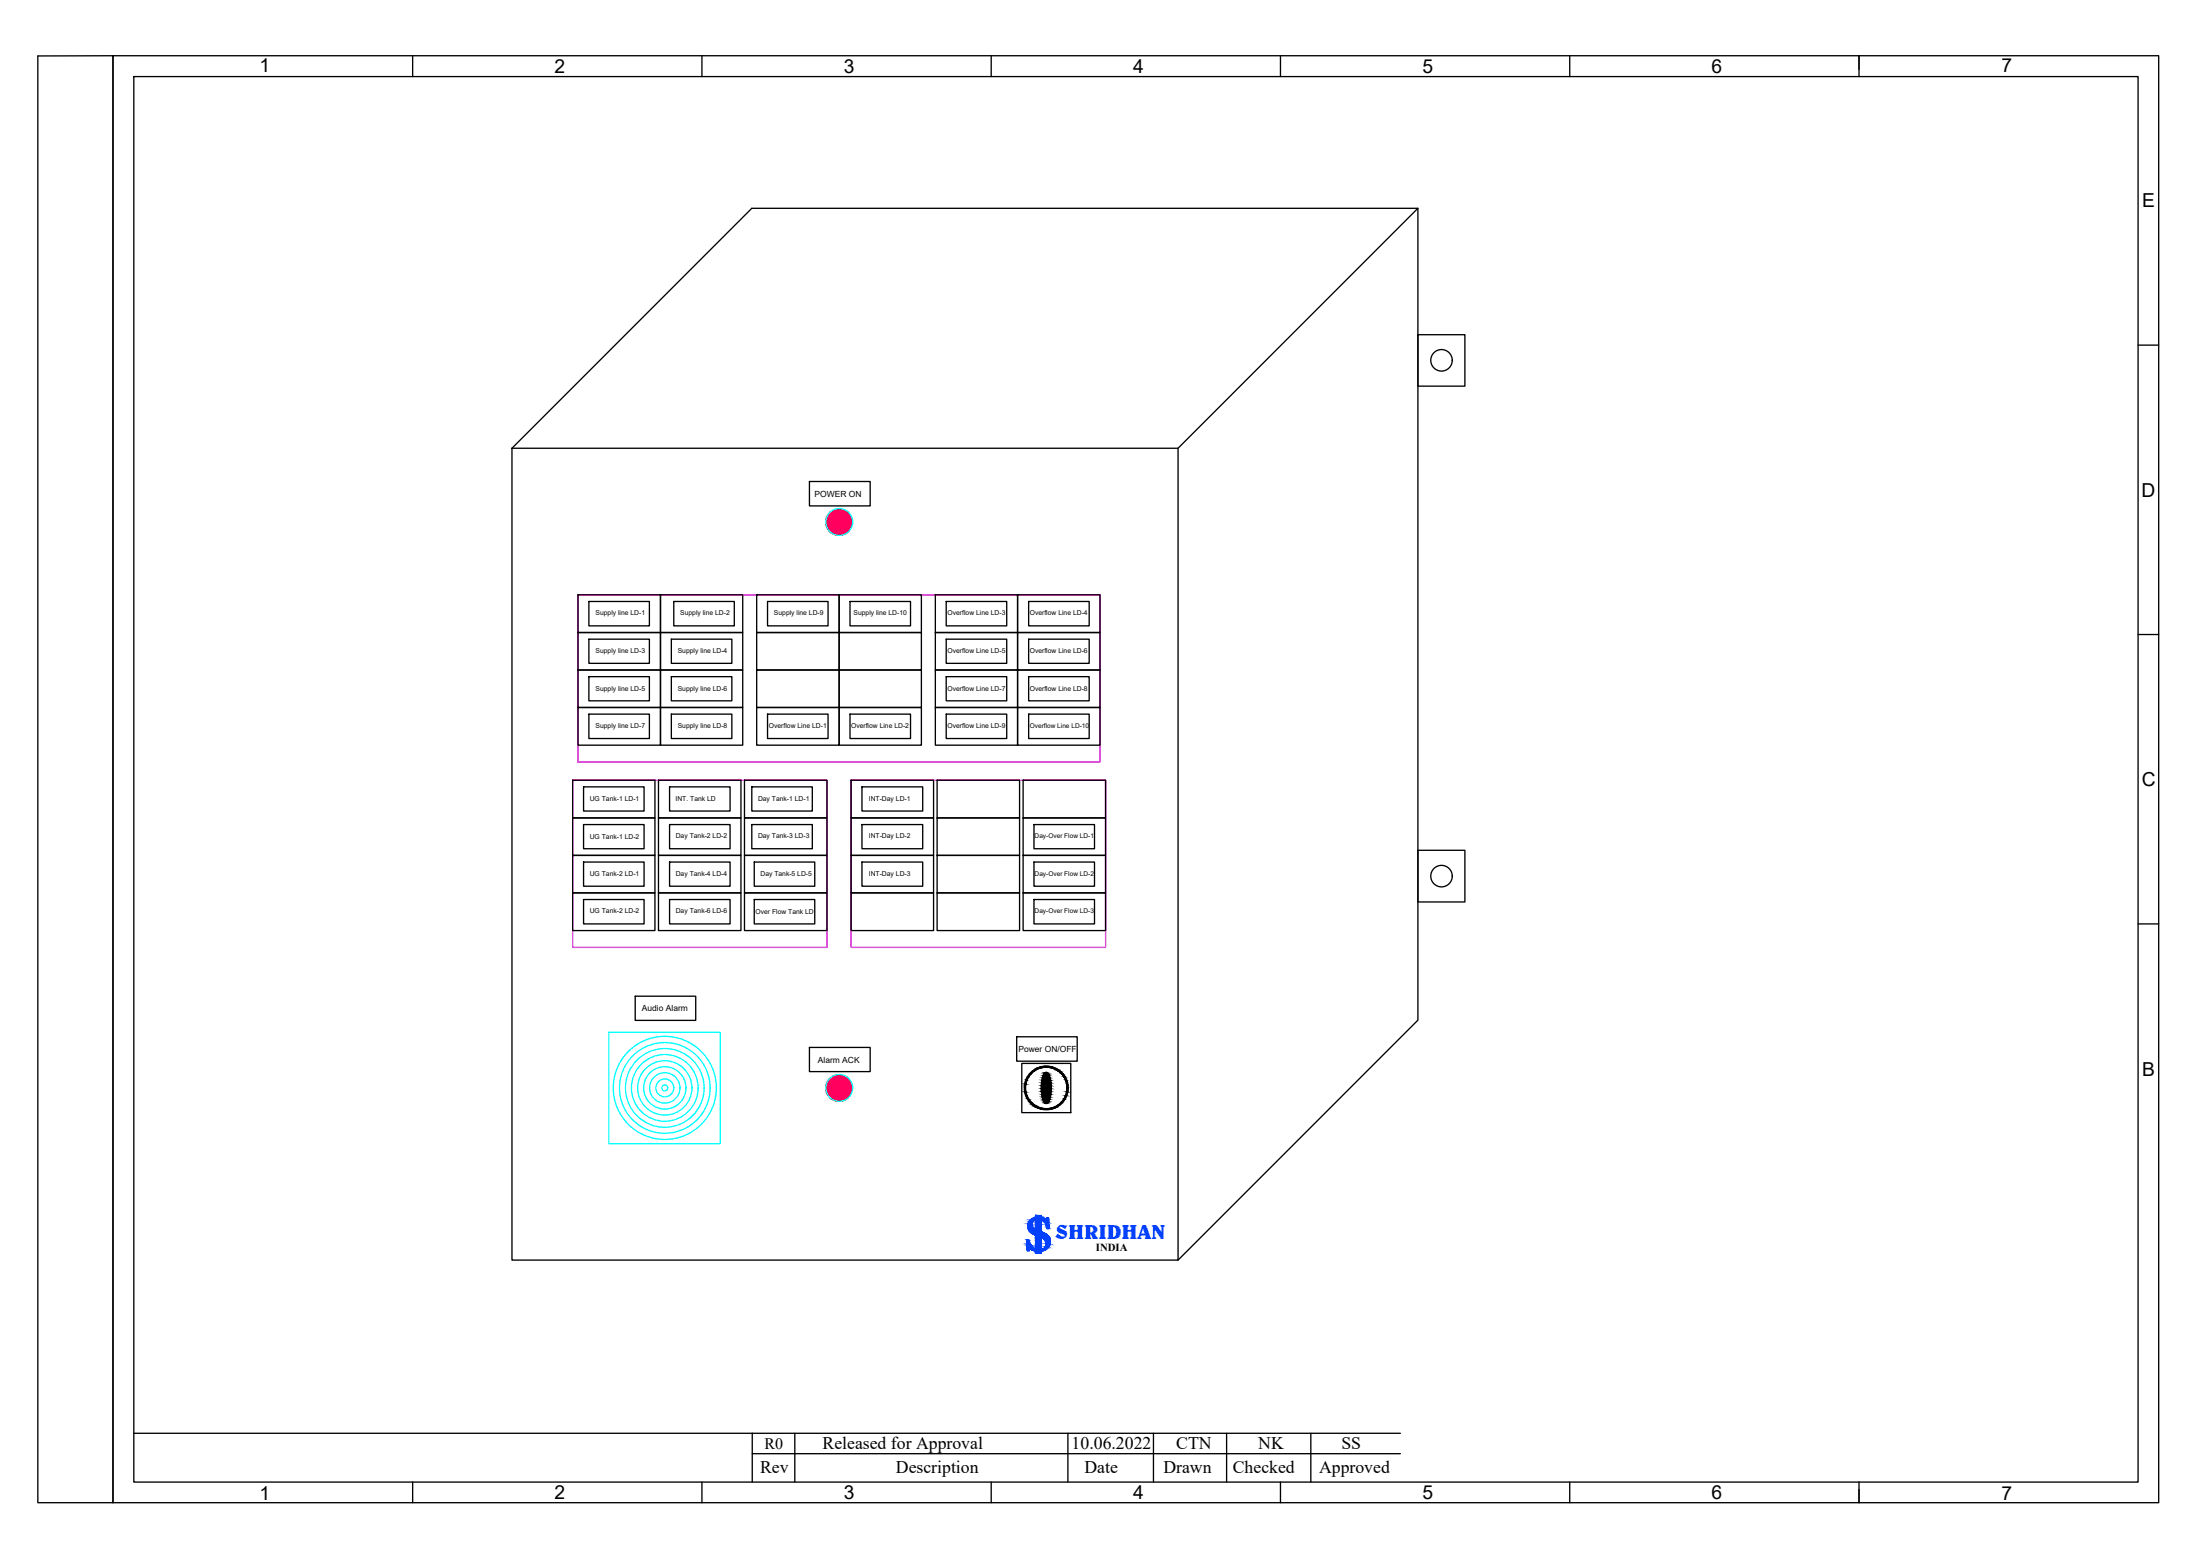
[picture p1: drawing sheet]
<svg xmlns="http://www.w3.org/2000/svg" width="420mm" height="297mm" viewBox="0 0 420 297" stroke-linecap="round" stroke-linejoin="round" font-family="sans-serif">
<!-- layer: 0 -->
<g fill="none" stroke="#000" stroke-width=".25">
<path d="M21.6 10.6l-14.4 .1v276.2h14.4M21.6 10.6h390.7v276.3h-390.7zM25.6 14.6h382.7v268.3h-382.7zM78.8 10.6v4M134.1 10.6v4M189.3 10.6v4M244.5 10.6v4M299.8 10.6v4M355 10.6v4M270.8 39.8l-45.8 45.8M270.8 63.9h9v9.8h-9zM408.3 65.9h4"/>
<path d="M97.8 85.6h127.2v155h-127.2zM97.8 85.6l45.8-45.8h127.2v154.9l-45.8 45.9M154.6 91.9h11.6v4.7h-11.6zM110.4 113.6h15.7v7.1h-15.7zM112.5 114.8h11.5v4.7h-11.5zM126.1 113.6h15.7v7.1h-15.7zM128.7 114.8h11.5v4.7h-11.5zM144.5 113.6h15.8v7.1h-15.8zM146.6 114.8h11.5v4.7h-11.5zM160.3 113.6h15.7v7.1h-15.7zM162.3 114.8h11.6v4.7h-11.6zM178.6 113.6h15.7v7.1h-15.7z"/>
<path d="M180.7 114.8h11.6v4.7h-11.6zM194.3 113.6h15.8v7.1h-15.8zM196.5 114.8h11.5v4.7h-11.5zM110.4 120.7h15.7v7.2h-15.7zM110.4 127.9h15.7v7.2h-15.7zM110.4 135.1h15.7v7.2h-15.7zM112.5 122h11.5v4.6h-11.5zM112.5 129.2h11.5v4.6h-11.5zM112.5 136.3h11.5v4.7h-11.5zM126.1 120.7h15.7v7.2h-15.7zM126.1 127.9h15.7v7.2h-15.7zM126.1 135.1h15.7v7.2h-15.7z"/>
<path d="M128.2 122h11.6v4.6h-11.6zM128.2 129.2h11.6v4.6h-11.6zM128.2 136.3h11.6v4.7h-11.6zM144.5 120.7h15.8v7.2h-15.8zM144.5 127.9h15.8v7.2h-15.8zM144.5 135.1h15.8v7.2h-15.8zM146.6 136.3h11.5v4.7h-11.5zM160.3 120.7h15.7v7.2h-15.7zM160.3 127.9h15.7v7.2h-15.7zM160.3 135.1h15.7v7.2h-15.7zM162.3 136.3h11.6v4.7h-11.6zM178.6 120.7h15.7v7.2h-15.7z"/>
<path d="M178.6 127.9h15.7v7.2h-15.7zM178.6 135.1h15.7v7.2h-15.7zM180.7 122h11.6v4.6h-11.6zM180.7 129.2h11.6v4.6h-11.6zM180.7 136.3h11.6v4.7h-11.6zM194.3 120.7h15.8v7.2h-15.8zM194.3 127.9h15.8v7.2h-15.8zM194.3 135.1h15.8v7.2h-15.8zM196.5 122h11.5v4.6h-11.5zM196.5 129.2h11.5v4.6h-11.5zM196.5 136.3h11.5v4.7h-11.5zM408.3 121.1h4"/>
<path d="M109.4 148.9h15.7v7.2h-15.7zM109.4 156.1h15.7v7.2h-15.7zM111.4 150.2h11.6v4.6h-11.6zM111.4 157.4h11.6v4.6h-11.6zM125.8 148.9h15.7v7.2h-15.7zM125.8 156.1h15.7v7.2h-15.7zM127.9 150.2h11.5v4.6h-11.5zM127.9 157.4h11.5v4.6h-11.5zM142.2 148.9h15.7v7.2h-15.7zM142.2 156.1h15.7v7.2h-15.7zM143.6 150.2h11.5v4.6h-11.5zM143.6 157.4h11.5v4.6h-11.5z"/>
<path d="M162.5 148.9h15.8v7.2h-15.8zM162.5 156.1h15.8v7.2h-15.8zM164.6 150.2h11.6v4.6h-11.6zM164.6 157.4h11.6v4.6h-11.6zM179 148.9h15.7v7.2h-15.7zM179 156.1h15.7v7.2h-15.7zM195.4 148.9h15.7v7.2h-15.7zM195.4 156.1h15.7v7.2h-15.7zM197.5 157.4h11.5v4.6h-11.5zM109.4 163.3h15.7v7.1h-15.7zM109.4 170.4h15.7v7.2h-15.7zM111.4 164.6h11.6v4.6h-11.6z"/>
<path d="M111.4 171.7h11.6v4.7h-11.6zM125.8 163.3h15.7v7.1h-15.7zM125.8 170.4h15.7v7.2h-15.7zM127.9 164.6h11.5v4.6h-11.5zM127.9 171.7h11.5v4.7h-11.5zM142.2 163.3h15.7v7.1h-15.7zM142.2 170.4h15.7v7.2h-15.7zM144 164.6h11.6v4.6h-11.6zM144 171.7h11.6v4.7h-11.6zM162.5 163.3h15.8v7.1h-15.8zM162.5 170.4h15.8v7.2h-15.8zM164.6 164.6h11.6v4.6h-11.6z"/>
<path d="M179 163.3h15.7v7.1h-15.7zM179 170.4h15.7v7.2h-15.7zM195.4 163.3h15.7v7.1h-15.7zM195.4 170.4h15.7v7.2h-15.7zM197.5 164.6h11.5v4.6h-11.5zM197.5 171.7h11.5v4.7h-11.5zM270.8 162.3h9v9.9h-9zM408.3 176.4h4M121.3 190.2h11.6v4.6h-11.6zM154.6 200h11.6v4.6h-11.6zM194.2 197.9h11.5v4.7h-11.5zM195.1 203h9.4v9.4h-9.4z"/>
<path d="M199.6 204.8l.2-.1a1.6 1.6 0 0 1 .8 1.5l.2 1.5a4.9 4.9 0 0 1-.7 2.9l-.3 .1a1.6 1.6 0 0 1-.8-1.5l-.1-1.5a4.9 4.9 0 0 1 .7-2.9zM78.8 282.9v4M134.1 282.9v4M189.3 282.9v4M244.5 282.9v4M299.8 282.9v4M355 282.9v4"/>
<circle cx="275.3" cy="68.8" r="2.05"/>
<circle cx="275.3" cy="167.3" r="2.05"/>
<circle cx="199.8" cy="207.7" r="4"/>
<circle cx="199.8" cy="207.7" r="4.2"/>
</g>
<!-- layer: BORDER -->
<path d="M21.6 10.7v276.2" fill="none" stroke="#000" stroke-width=".25"/>
<!-- layer: TEXT -->
<path d="M355 10.6v2.6M25.6 273.6h241.8M143.7 273.6v9.3M143.7 277.5h123.7M151.8 273.6v9.3M203.9 273.6v9.3M220.3 273.6v9.3M234.3 273.6v9.3M250.3 273.6v9.3M355 284.3v2.6" fill="none" stroke="#000" stroke-width=".25"/>
<!-- layer: 0 -->
<path d="M110.4 113.6h99.7v31.9h-99.7zM109.4 148.9h48.5v32h-48.5zM162.5 148.9h48.6v32h-48.6z" fill="none" stroke="#f0f" stroke-width=".25"/>
<g fill="#f00" stroke="#f00" stroke-width=".19">
<path d="M160 97.2l.9 .1zM159.5 97.3h1.4z"/>
<path d="M159.5 97.3l1.9 .1-.5-.1zM159.1 97.4l.4-.1 1.9 .1z"/>
<path d="M159.1 97.4l2.7 .2-.4-.2zM158.7 97.6l.4-.2 2.7 .2z"/>
<path d="M158.7 97.6l3.4 .4-.3-.4zM158.7 97.6l3.4 .4h-3.7z"/>
<path d="M158.4 98l4 .4-.3-.4zM158.4 98l4 .4h-4.3z"/>
<path d="M158.1 98.4l4.5 .4-.2-.4zM158.1 98.4l4.5 .4h-4.8z"/>
<path d="M157.8 98.8l5 .4-.2-.4zM157.8 98.8l5 .4h-5.1z"/>
<path d="M157.7 99.2l5.1 .5v-.5zM157.7 99.2l5.1 .5h-5.1z"/>
<path d="M157.7 99.7l5.1 .4v-.4zM157.7 99.7l5.1 .4h-5.1z"/>
<path d="M157.7 100.1l4.9 .5 .2-.5zM157.7 100.1l4.9 .5h-4.8z"/>
<path d="M157.8 100.6l4.6 .4 .2-.4zM157.8 100.6l4.6 .4h-4.3z"/>
<path d="M158.1 101l4 .4 .3-.4zM158.1 101l4 .4h-3.7z"/>
<path d="M158.4 101.4l3.4 .3 .3-.3zM158.4 101.4l3.4 .3h-3.1z"/>
<path d="M158.7 101.7l2.7 .3 .4-.3zM158.7 101.7l2.7 .3h-2.3z"/>
<path d="M159.1 102l1.8 .1 .5-.1zM159.1 102l1.8 .1h-1.4z"/>
<path d="M159.5 102.1h1.4zM159.5 102.1l1 .1z"/>
<path d="M160 205.2h.9zM159.5 205.2h1.4z"/>
<path d="M159.5 205.2l1.9 .2-.5-.2zM159.1 205.4l.4-.2 1.9 .2z"/>
<path d="M159.1 205.4l2.7 .3-.4-.3zM158.7 205.7l.4-.3 2.7 .3z"/>
<path d="M158.7 205.7l3.4 .3-.3-.3zM158.4 206l.3-.3 3.4 .3z"/>
<path d="M158.4 206l4 .3-.3-.3zM158.4 206l4 .3h-4.3z"/>
<path d="M158.1 206.3l4.5 .5-.2-.5zM158.1 206.3l4.5 .5h-4.8z"/>
<path d="M157.8 206.8l5 .4-.2-.4zM157.8 206.8l5 .4h-5.1z"/>
<path d="M157.7 207.2l5.1 .5v-.5zM157.7 207.2l5.1 .5h-5.1z"/>
<path d="M157.7 207.7l5.1 .5v-.5zM157.7 207.7l5.1 .5h-5.1z"/>
<path d="M157.7 208.2l4.9 .4 .2-.4zM157.7 208.2l4.9 .4h-4.8z"/>
<path d="M157.8 208.6l4.6 .5 .2-.5zM157.8 208.6l4.6 .5h-4.3z"/>
<path d="M158.1 209.1l4 .3 .3-.3zM158.1 209.1l4 .3h-3.7z"/>
<path d="M158.4 209.4l3.4 .3 .3-.3zM158.4 209.4l3.4 .3h-3.1z"/>
<path d="M158.7 209.7l2.7 .3 .4-.3zM158.7 209.7l2.7 .3h-2.3z"/>
<path d="M159.1 210l1.8 .2 .5-.2zM159.1 210l1.8 .2h-1.4z"/>
<path d="M159.5 210.2h1.4zM159.5 210.2h1z"/>
</g>
<g fill="none" stroke="#0ff" stroke-width=".25">
<path d="M116.3 197.1h21.3v21.2h-21.3z"/>
<circle cx="160.3" cy="99.6" r="2.56"/>
<circle cx="127" cy="207.7" r="8.7"/>
<circle cx="127" cy="207.7" r="9.8"/>
<circle cx="127" cy="207.7" r="7.5"/>
<circle cx="127" cy="207.7" r="6.4"/>
<circle cx="127" cy="207.7" r="4"/>
<circle cx="127" cy="207.7" r="5.2"/>
<circle cx="127" cy="207.7" r="2.9"/>
<circle cx="127" cy="207.7" r="1.71"/>
<circle cx="127" cy="207.7" r=".57"/>
<circle cx="160.3" cy="207.7" r="2.56"/>
</g>
<g fill="#000" stroke="#000" stroke-width=".19">
<path d="M199.5 210.5h.7l-.2 .1z"/>
<path d="M195.7 207.7l.2 .7-.1-.7zM195.7 207.7l.2 .7h-.2z"/>
<path d="M195.7 206.9l.2 .1zM195.7 206.9l.2 .1z"/>
<path d="M195.7 207l.1 .7 .1-.7zM195.7 207l.1 .7h-.1z"/>
<path d="M195.7 208.4l.2 .1zM195.7 208.4l.2 .1z"/>
<path d="M195.7 208.5l.4 .6-.2-.6zM195.7 208.5l.4 .6h-.2z"/>
<path d="M195.9 206.2l.2 .1zM195.9 206.2l.2 .1z"/>
<path d="M195.9 206.3v.6l.2-.6zM195.9 206.3v.6h-.2z"/>
<path d="M195.9 209.1l.2 .1zM195.9 209.1l.2 .1z"/>
<path d="M195.9 209.2l.5 .6-.3-.6zM195.9 209.2l.5 .6h-.2z"/>
<path d="M196.2 205.6l-.1 .6 .3-.6zM196.2 205.6l-.1 .6h-.2z"/>
<path d="M196.2 209.8l.3 .1zM196.2 209.8l.3 .1z"/>
<path d="M196.3 205.5h.2zM196.3 205.5l.1 .1z"/>
<path d="M196.3 209.9l.6 .5-.4-.5zM196.3 209.9l.6 .5h-.2z"/>
<path d="M196.7 205l-.2 .5 .4-.5zM196.7 205l-.2 .5h-.2z"/>
<path d="M196.7 210.4l.3 .1zM196.7 210.4l.3 .1z"/>
<path d="M196.8 204.9l.1 .1 .1-.1zM196.8 204.9l.1 .1h-.2z"/>
<path d="M196.8 210.5l.6 .4-.4-.4zM196.8 210.5l.6 .4h-.2z"/>
<path d="M197.2 204.5l-.2 .4 .4-.4zM196.8 204.9l.4-.4-.2 .4z"/>
<path d="M197.2 210.9l.4 .1zM197.2 210.9l.4 .1z"/>
<path d="M197.3 204.4l.1 .1 .2-.1zM197.3 204.4l.1 .1h-.2z"/>
<path d="M197.3 211l.7 .3-.4-.3zM197.3 211l.7 .3h-.3z"/>
<path d="M197.7 204.1l-.1 .3 .4-.3zM197.3 204.4l.4-.3-.1 .3z"/>
<path d="M197.7 211.3l.7 .1zM197.7 211.3l.7 .1h-.4z"/>
<path d="M198 204v.1l.4-.1zM197.7 204.1l.3-.1v.1z"/>
<path d="M198 211.4l.7 .1zM198 211.4l.7 .1z"/>
<path d="M198.2 203.9h.5zM198 204h.4z"/>
<path d="M198.2 211.5l1.3 .1zM198.2 211.5l1.3 .1z"/>
<path d="M198.6 203.7l.1 .2 .8-.2zM198.2 203.9l.4-.2 .1 .2z"/>
<path d="M199.5 210.5l.1 .1h.4zM199.6 210.6h.4z"/>
<path d="M199.7 204.7l.4 .1zM199.5 204.8h.6z"/>
<path d="M199.5 204.8l.8 .2-.2-.2zM199.5 204.8l.8 .2h-.9z"/>
<path d="M199.4 203.6l1.5 .1zM198.7 203.7l.7-.1 1.5 .1z"/>
<path d="M199.4 205l1 .3-.1-.3zM199.4 205l1 .3h-1.2z"/>
<path d="M199.3 210.2l.9 .3 .1-.3zM199.3 210.2l.9 .3h-.7z"/>
<path d="M199.2 205.3l1.3 .5-.1-.5zM199.2 205.3l1.3 .5h-1.4z"/>
<path d="M199.2 209.9l1.1 .3 .2-.3zM199.2 209.9l1.1 .3h-1z"/>
<path d="M199.1 205.8l1.5 .4-.1-.4zM199.1 205.8l1.5 .4h-1.6z"/>
<path d="M199 209.4l1.5 .5 .1-.5zM199 209.4l1.5 .5h-1.3z"/>
<path d="M199 206.2l1.7 .5-.1-.5zM199 206.2l1.7 .5h-1.8z"/>
<path d="M199 208.9l1.6 .5 .1-.5zM199 208.9l1.6 .5h-1.6z"/>
<path d="M198.9 206.7l1.9 .6-.1-.6zM198.9 206.7l1.9 .6h-1.9z"/>
<path d="M198.9 208.4l1.8 .5v-.5zM198.9 208.4l1.8 .5h-1.7z"/>
<path d="M198.9 207.3l1.9 .5v-.5zM198.9 207.3l1.9 .5h-1.9z"/>
<path d="M198.9 207.8l1.8 .6 .1-.6zM198.9 207.8l1.8 .6h-1.8z"/>
<path d="M198.7 203.7h2.3zM198.6 203.7h2.4z"/>
<path d="M198.7 211.7l1.5 .1 .7-.1zM198.7 211.7l1.5 .1z"/>
<path d="M200.2 203.7l1.2 .2-.4-.2zM200.2 203.7l1.2 .2z"/>
<path d="M198.6 211.6h2.4zM198.6 211.6l2.3 .1z"/>
<path d="M200.9 203.9l.8 .1zM200.9 203.9l.8 .1z"/>
<path d="M200.9 211.5l.1 .1 .4-.1zM200.2 211.6l.7-.1 .1 .1z"/>
<path d="M201.2 204l.7 .1-.2-.1zM201.2 204l.7 .1z"/>
<path d="M201.2 211.4h.5zM200.9 211.5h.5z"/>
<path d="M201.6 204.1l.7 .3-.4-.3zM201.6 204.1l.7 .3h-.3z"/>
<path d="M201.6 211.3l.1 .1 .2-.1zM201.2 211.4l.4-.1 .1 .1z"/>
<path d="M202 204.4l.5 .1zM202 204.4l.5 .1z"/>
<path d="M202 211l-.1 .3 .4-.3zM201.6 211.3l.4-.3-.1 .3z"/>
<path d="M202.2 204.5l.7 .4-.4-.4zM202.2 204.5l.7 .4h-.3z"/>
<path d="M202.2 210.9l.1 .1 .2-.1zM202 211l.2-.1 .1 .1z"/>
<path d="M202.6 204.9l.4 .1zM202.6 204.9l.4 .1z"/>
<path d="M202.6 210.5l-.1 .4 .4-.4zM202.2 210.9l.4-.4-.1 .4z"/>
<path d="M202.8 205l.6 .5-.4-.5zM202.8 205l.6 .5h-.3z"/>
<path d="M202.8 210.4l.1 .1 .1-.1zM202.6 210.5l.2-.1 .1 .1z"/>
<path d="M203.1 205.5l.3 .1zM203.1 205.5l.3 .1z"/>
<path d="M203.1 209.9l-.1 .5 .4-.5zM203.1 209.9l-.1 .5h-.2z"/>
<path d="M203.2 205.6l.5 .6-.3-.6zM203.2 205.6l.5 .6h-.2z"/>
<path d="M203.2 209.8h.2zM203.2 209.8l.2 .1z"/>
<path d="M203.5 206.2l.2 .1zM203.5 206.2l.2 .1z"/>
<path d="M203.5 206.3l.4 .6-.2-.6zM203.5 206.3l.4 .6h-.2z"/>
<path d="M203.5 209.1l.2 .1zM203.5 209.1l.2 .1z"/>
<path d="M203.5 209.2l-.1 .6 .3-.6zM203.5 209.2l-.1 .6h-.2z"/>
<path d="M203.7 206.9l.2 .1zM203.7 206.9l.2 .1z"/>
<path d="M203.7 207l.2 .7v-.7zM203.7 207l.2 .7h-.1z"/>
<path d="M203.7 208.4l.2 .1zM203.7 208.4l.2 .1z"/>
<path d="M203.7 208.5v.6l.2-.6zM203.7 208.5v.6h-.2z"/>
<path d="M203.8 207.7l.1 .7v-.7zM203.8 207.7l.1 .7h-.2z"/>
</g>
<g fill="#003fff" stroke="#003fff" stroke-width=".19">
<path d="M198 232.3h.5z"/>
<path d="M198.7 238.6h.9z"/>
<path d="M196.2 238.4h.5l-.2 .4z"/>
<path d="M197.7 238.8h1.3z"/>
<path d="M197.7 232.3h.2z"/>
<path d="M198.6 232.3h.3z"/>
<path d="M198.1 232.7h.3z"/>
<path d="M198.4 235h.5v.1z"/>
<path d="M198.1 238.5h.7z"/>
<path d="M197.7 238.9h.2z"/>
<path d="M198.8 238.9h.1z"/>
<path d="M198 232.3l.8 .1zM197.7 232.4h1.1z"/>
<path d="M197.7 232.4h1.2zM197.6 232.4h1.3z"/>
<path d="M197.6 232.4l1.6 .1zM197.3 232.5h1.9z"/>
<path d="M197.3 232.5l2 .1zM197.3 232.5l2 .1z"/>
<path d="M197.3 232.6l2.2 .1-.2-.1zM197.1 232.7l.2-.1 2.2 .1z"/>
<path d="M197.1 232.7h2.4zM197.1 232.7h2.4z"/>
<path d="M198.1 232.7h1.4zM198.1 232.7h1.4z"/>
<path d="M197.1 232.7h1zM197.1 232.7h.8z"/>
<path d="M198.4 232.7h1.2zM198.4 232.7h1.2z"/>
<path d="M197 232.7h.9zM197 232.8h.8z"/>
<path d="M200 232.5l.3 .3v-.3zM200 232.5l.3 .3h-.5z"/>
<path d="M198.7 232.7l1 .1zM198.7 232.7l1 .1z"/>
<path d="M199.8 232.8h.5zM199.8 232.8h.5z"/>
<path d="M198.8 232.8h1zM198.8 232.8h1z"/>
<path d="M197 232.8h.8zM196.9 232.8h.7z"/>
<path d="M196.9 232.8h.7zM196.9 232.8h.7z"/>
<path d="M198.9 232.8h1.4zM198.9 232.8h1.4z"/>
<path d="M196.8 232.8h.8zM196.8 232.8l.7 .1z"/>
<path d="M199 232.8l1.3 .2v-.2zM199 232.8l1.3 .2h-1.2z"/>
<path d="M196.8 232.9l.5 .1 .2-.1zM196.8 232.9l.5 .1h-.6z"/>
<path d="M196.7 233l.6 .1zM196.7 233l.6 .1z"/>
<path d="M196.6 233.1h.7zM196.6 233.1h.7z"/>
<path d="M199.1 233l1.2 .2v-.2zM199.1 233l1.2 .2h-.9z"/>
<path d="M196.6 233.1l.6 .2 .1-.2zM196.6 233.1l.6 .2h-.7zM196.5 233.3h.7zM196.5 233.3h.7z"/>
<path d="M196.5 233.3l.6 .1 .1-.1zM196.5 233.3l.6 .1h-.7z"/>
<path d="M199.4 233.2l.9 .2v-.2zM199.4 233.2l.9 .2h-.7z"/>
<path d="M196.4 233.4l.7 .1v-.1zM196.4 233.4l.7 .1h-.7zM196.4 233.5h.7zM196.4 233.5h.7z"/>
<path d="M196.4 233.5l.7 .2v-.2zM196.4 233.5l.7 .2h-.8z"/>
<path d="M196.3 233.7l.8 .1v-.1zM196.3 233.7l.8 .1h-.8z"/>
<path d="M199.6 233.4l.7 .4v-.4zM199.6 233.4l.7 .4h-.5z"/>
<path d="M196.3 233.8l.8 .1v-.1zM196.3 233.8l.8 .1h-.8z"/>
<path d="M196.3 233.9l.9 .2-.1-.2zM196.3 233.9l.9 .2h-.9zM196.3 234.1h.9zM196.3 234.1h.9z"/>
<path d="M196.3 234.1l.9 .1v-.1zM196.3 234.1l.9 .1h-.9z"/>
<path d="M199.8 233.8l.5 .4v-.4zM199.8 233.8l.5 .4h-.4z"/>
<path d="M196.3 234.2l1 .1zM196.3 234.2l1 .1z"/>
<path d="M196.3 234.3h1zM196.3 234.3h1z"/>
<path d="M196.3 234.3l1 .1zM196.3 234.3l1 .1z"/>
<path d="M199.9 234.2l.4 .2v-.2zM199.9 234.2l.4 .2h-.3z"/>
<path d="M200 234.4l.3 .1v-.1zM200 234.4l.3 .1h-.3z"/>
<path d="M196.3 234.4l1.2 .1-.2-.1zM196.3 234.4l1.2 .1h-1.1z"/>
<path d="M196.4 234.5l1.2 .1zM196.4 234.5l1.2 .1z"/>
<path d="M196.4 234.6l1.3 .1zM196.4 234.6l1.3 .1z"/>
<path d="M196.4 234.7l1.5 .1-.2-.1zM196.4 234.7l1.5 .1h-1.4z"/>
<path d="M196.5 234.8l1.6 .1zM196.5 234.8l1.6 .1z"/>
<path d="M196.5 234.9h1.7zM196.5 234.9h1.7z"/>
<path d="M196.5 234.9l2.2 .2-.5-.2zM196.5 234.9l2.2 .2h-2.1z"/>
<path d="M196.6 235.1l2.4 .1-.3-.1zM196.6 235.1l2.4 .1h-2.2z"/>
<path d="M196.8 235.2l2.5 .1-.3-.1zM196.8 235.2l2.5 .1h-2.4z"/>
<path d="M196.9 235.3l2.9 .3-.5-.3zM196.9 235.3l2.9 .3h-2.6z"/>
<path d="M197.2 235.6h2.6zM197.2 235.6h2.6z"/>
<path d="M197.3 235.6l2.7 .1-.2-.1zM197.3 235.6l2.7 .1h-2.4z"/>
<path d="M197.6 235.7h2.4zM197.6 235.7h2.4z"/>
<path d="M197.6 235.7l2.5 .1zM197.6 235.7l2.5 .1z"/>
<path d="M197.8 235.8l2.4 .1zM197.8 235.8l2.4 .1z"/>
<path d="M198 235.9l2.3 .2-.1-.2zM198 235.9l2.3 .2h-1.7z"/>
<path d="M198.6 236.1l1.8 .1zM198.6 236.1l1.8 .1z"/>
<path d="M198.8 236.2h1.6zM198.8 236.2h1.6z"/>
<path d="M199 236.2l1.5 .1zM199 236.2l1.5 .1z"/>
<path d="M199.1 236.3l1.4 .1zM199.1 236.3l1.4 .1z"/>
<path d="M199.2 236.4l1.4 .2-.1-.2zM199.2 236.4l1.4 .2h-1.2z"/>
<path d="M199.4 236.6h1.2zM199.4 236.6h1.2z"/>
<path d="M199.5 236.6l1.1 .1v-.1zM199.5 236.6l1.1 .1h-1.1z"/>
<path d="M196.1 236.7l.4 .1-.1-.1zM196.1 236.7l.4 .1h-.4z"/>
<path d="M199.5 236.7l1.1 .2v-.2zM199.5 236.7l1.1 .2h-1z"/>
<path d="M199.6 236.9h1zM199.6 236.9h1z"/>
<path d="M196.1 236.8l.4 .2v-.2zM196.1 236.8l.4 .2h-.4z"/>
<path d="M199.6 236.9l1 .2v-.2zM199.6 236.9l1 .2h-.9z"/>
<path d="M199.7 237.1l.9 .1v-.1zM199.7 237.1l.9 .1h-.9z"/>
<path d="M199.7 237.2l.9 .1zM199.7 237.2l.9 .1z"/>
<path d="M199.7 237.3l.8 .1 .1-.1zM199.7 237.3l.8 .1h-.8z"/>
<path d="M196.1 237l.7 .5-.3-.5zM196.1 237l.7 .5h-.7z"/>
<path d="M199.7 237.4l.8 .2v-.2zM199.7 237.4l.8 .2h-.8z"/>
<path d="M199.7 237.6l.8 .1zM199.7 237.6l.8 .1z"/>
<path d="M196.1 237.5l.8 .2-.1-.2zM196.1 237.5l.8 .2h-.8z"/>
<path d="M199.7 237.7h.8zM199.7 237.7l.7 .1z"/>
<path d="M199.7 237.8l.6 .1 .1-.1zM199.7 237.8l.6 .1h-.6z"/>
<path d="M196.1 237.7l1 .2-.2-.2zM196.1 237.7l1 .2h-.9z"/>
<path d="M199.7 237.9h.6zM199.7 237.9l.6 .1z"/>
<path d="M199.6 238h.7zM199.6 238l.7 .1z"/>
<path d="M196.2 237.9l1.1 .2-.2-.2zM196.2 237.9l1.1 .2h-1.1z"/>
<path d="M199.6 238.1l.6 .1 .1-.1zM199.6 238.1l.6 .1h-.7z"/>
<path d="M199.5 238.2h.7zM199.5 238.2h.6z"/>
<path d="M199.5 238.2h.6zM199.5 238.2l.6 .1z"/>
<path d="M196.2 238.1l1.4 .3-.3-.3zM196.2 238.1l1.4 .3h-1.4z"/>
<path d="M199.4 238.3h.7zM199.3 238.4h.7z"/>
<path d="M199.3 238.4h.7zM199.3 238.4h.6z"/>
<path d="M196.2 238.4h1.6zM196.2 238.4h1.6z"/>
<path d="M199.2 238.4h.7zM199.1 238.4h.7z"/>
<path d="M196.7 238.4l1.1 .1zM196.7 238.4l1.1 .1z"/>
<path d="M199.1 238.4h.7zM199 238.5h.7z"/>
<path d="M196.8 238.5l1.3 .1zM196.8 238.5l1.3 .1z"/>
<path d="M199 238.5h.7zM198.7 238.6h.9zM198.4 238.6h1.2z"/>
<path d="M196.9 238.6h1.5zM196.9 238.6h1.5z"/>
<path d="M197 238.6h2.6zM197 238.6h2.6z"/>
<path d="M197 238.6l2.4 .1 .2-.1zM197 238.6l2.4 .1h-2.1z"/>
<path d="M197.3 238.7h2.1zM197.3 238.7h2z"/>
<path d="M196.2 238.8h.3zM196.2 238.4l.3 .4h-.3z"/>
<path d="M197.4 238.7h1.9zM197.4 238.7l1.6 .1zM197.7 238.8h1.3zM197.7 238.8h1.3z"/>
<path d="M197.7 238.8l1 .1zM198 238.9h.7z"/>
<path d="M197.7 232l1.2 .1v-.1zM197.7 232l1.2 .1h-1.2z"/>
<path d="M198.4 232.1l.5 .2v-.2zM198.4 232.1l.5 .2h-.5z"/>
<path d="M197.7 232.3h1.2zM197.7 232.3h1.2z"/>
<path d="M197.7 232.3h.3zM197.7 232.3h.7z"/>
<path d="M198.4 232.3h.5zM198.4 232.3h.5z"/>
<path d="M197.7 232.3h.2zM197.7 232.3h.3z"/>
<path d="M198.6 232.3h.3zM198.8 232.3l.1 .1z"/>
<path d="M198.1 232.7l.5 .1zM197.9 232.8h.7z"/>
<path d="M197.9 232.8h.8zM197.9 232.8h.8z"/>
<path d="M197.9 232.8h.8zM197.7 232.8h1z"/>
<path d="M197.7 232.8h1.1zM197.7 232.8h1.1z"/>
<path d="M197.7 232.8h1.2zM197.7 232.8h1.2z"/>
<path d="M197.7 232.8l1.2 .1zM197.7 232.8l1.2 .1z"/>
<path d="M197.7 233l1.2 .1v-.1zM197.7 233l1.2 .1h-1.2z"/>
<path d="M198.4 233.1l.5 .1zM198.4 233.1l.5 .1z"/>
<path d="M197.7 233.2l1.2 .2v-.2zM197.7 233.2l1.2 .2h-1.2z"/>
<path d="M197.7 233.5l1.2 .1v-.1zM197.7 233.5l1.2 .1h-1.2z"/>
<path d="M198.4 233.6l.5 .1v-.1zM198.4 233.6l.5 .1h-.5z"/>
<path d="M197.7 233.7l1.2 .2v-.2zM197.7 233.7l1.2 .2h-1.2z"/>
<path d="M197.7 234l1.2 .1v-.1zM197.7 234l1.2 .1h-1.2z"/>
<path d="M198.4 234.1l.5 .1zM198.4 234.1l.5 .1z"/>
<path d="M197.7 234.2l1.2 .2v-.2zM197.7 234.2l1.2 .2h-1.2z"/>
<path d="M197.7 234.5l1.2 .1v-.1zM197.7 234.5l1.2 .1h-1.2z"/>
<path d="M198.4 234.6l.5 .1zM198.4 234.6l.5 .1z"/>
<path d="M197.8 234.7h1.1zM197.8 234.7h1.1z"/>
<path d="M197.9 234.7l1 .1v-.1zM197.9 234.7l1 .1z"/>
<path d="M197.7 235.9l.7 .2zM197.7 235.9l.7 .2h-.7z"/>
<path d="M198.4 236.1l.2 .1zM198.4 236.1l.2 .1h-.2z"/>
<path d="M197.7 236.2h1zM197.7 236.2h1z"/>
<path d="M197.7 236.2l1.2 .1zM197.7 236.2l1.2 .1z"/>
<path d="M197.7 236.3h1.2zM197.7 236.3h1.2z"/>
<path d="M197.7 236.4l1.2 .2v-.2zM197.7 236.4l1.2 .2h-1.2z"/>
<path d="M198.4 236.6l.5 .1zM198.4 236.6l.5 .1z"/>
<path d="M197.7 236.7l1.2 .1v-.1zM197.7 236.7l1.2 .1h-1.2z"/>
<path d="M197.7 236.9l1.2 .2v-.2zM197.7 236.9l1.2 .2h-1.2z"/>
<path d="M198.4 237.1l.5 .1zM198.4 237.1l.5 .1z"/>
<path d="M197.7 237.2l1.2 .1v-.1zM197.7 237.2l1.2 .1h-1.2z"/>
<path d="M197.7 237.4l1.2 .1v-.1zM197.7 237.4l1.2 .1h-1.2z"/>
<path d="M198.4 237.5l.5 .1zM198.4 237.5l.5 .1z"/>
<path d="M197.7 237.6l1.2 .2v-.2zM197.7 237.6l1.2 .2h-1.2z"/>
<path d="M197.7 237.9l1.2 .2v-.2zM197.7 237.9l1.2 .2h-1.2z"/>
<path d="M198.4 238.1h.5zM198.4 238.1h.5z"/>
<path d="M197.7 238.1l1.2 .2v-.2zM197.7 238.1l1.2 .2h-1.2z"/>
<path d="M197.8 238.4l1.1 .1zM197.8 238.4l1.1 .1z"/>
<path d="M198.1 238.5h.8zM198.1 238.5h.7z"/>
<path d="M198.1 238.5h.6zM198.3 238.5h.4z"/>
<path d="M198.8 238.9h.1zM198.3 238.9h.6z"/>
<path d="M197.7 238.9h.6zM197.7 238.9h.6z"/>
<path d="M197.7 238.9l1.2 .1zM197.7 238.9l1.2 .1z"/>
<path d="M198.4 239l.5 .1zM198.4 239l.5 .1z"/>
<path d="M197.7 239.1l1.2 .1v-.1zM197.7 239.1l1.2 .1h-1.2z"/>
</g>
<g fill="none" stroke="#003fff" stroke-width=".25">
<path d="M196.5 236.8l-.4-.1 .1 2.1h.3l.2-.4M196.5 236.7l.3 .8M196.7 235.1l1 .6M196.7 233l-.3 .5-.1 .6 .3 1M196.7 238.4l.3 .2M196.8 237.5a1.93 1.93 0 0 0 2 1M197 238.6l1.3 .3M197.6 235.7l.2 .1M197.8 235.8l.3 .1a2.16 2.16 0 0 1 1.5 1M198 235.9l.7 .3M198.3 234.9l.8 .3M198.4 232.3l.7 .1 .7 .4"/>
<path d="M198.4 232.3l-1 .2-.7 .5M198.8 236.2l.1 .1M199 235.2l1 .5 .4 .4M199.3 238.4l-.6 .2M199.4 238.7l-1.1 .2M199.6 238l-.3 .3M199.7 236.9v.7M199.8 237.5l-.2 .5M199.8 232.8l.2-.3h.3v2h-.3v-.1M199.8 233.8l.2 .6M199.8 233.8a1.45 1.45 0 0 0-1.1-1.1 1.45 1.45 0 0 0-1.5 .6 1.21 1.21 0 0 0 1.1 1.6M199.9 238.4l-.6 .3"/>
<path d="M200.4 236.1l.2 .8M200.5 237.7l-.5 .7M200.6 236.9l-.1 .8"/>
</g>
<text font-size="3.9" fill="#003fff" x="201.6" y="236.6">SHRIDHAN</text>
<g font-size="3.7">
<text x="49.6" y="13.8">1</text>
<text x="105.9" y="13.9">2</text>
<text x="161.1" y="13.9">3</text>
<text x="216.4" y="13.9">4</text>
<text x="271.6" y="13.9">5</text>
<text x="326.9" y="13.9">6</text>
<text x="382.3" y="13.7">7</text>
<text x="409.1" y="39.6">E</text>
<text x="409" y="94.8">D</text>
<text x="409.1" y="150.1">C</text>
<text x="409.1" y="205.3">B</text>
<text x="49.6" y="286.4">1</text>
<text x="105.9" y="286.2">2</text>
<text x="161.1" y="286.2">3</text>
<text x="216.4" y="286.2">4</text>
<text x="271.6" y="286.2">5</text>
<text x="326.9" y="286.2">6</text>
<text x="382.3" y="286.4">7</text>
</g>
<g font-size="3.4">
<text x="145.1" y="281.2">Rev</text>
<text x="157.1" y="276.6">Released for Approval</text>
<text x="171.1" y="281.3">Description</text>
<text x="204.7" y="276.5">10.06.2022</text>
<text x="207.1" y="281.2">Date</text>
<text x="222.2" y="281.2">Drawn</text>
<text x="224.6" y="276.5">CTN</text>
<text x="235.4" y="281.3">Checked</text>
<text x="240.3" y="276.5">NK</text>
<text x="251.9" y="281.3">Approved</text>
<text x="256.2" y="276.5">SS</text>
</g>
<text font-size="3" x="146" y="276.6">R0</text>
<text font-size="2.1" x="209.3" y="238.9">INDIA</text>
<g font-size="1.6">
<text x="155.6" y="94.8">POWER ON</text>
<text x="122.6" y="193.1">Audio Alarm</text>
<text x="156.2" y="202.9">Alarm ACK</text>
<text x="194.5" y="200.8">Power ON/OFF</text>
</g>
<g font-size="1.3">
<text x="113.7" y="117.5">Supply line LD-1</text>
<text x="129.9" y="117.5">Supply line LD-2</text>
<text x="147.8" y="117.5">Supply line LD-9</text>
<text x="163" y="117.5">Supply line LD-10</text>
<text x="181" y="117.5">Overflow Line LD-3</text>
<text x="196.7" y="117.5">Overflow Line LD-4</text>
<text x="113.7" y="124.7">Supply line LD-3</text>
<text x="129.4" y="124.7">Supply line LD-4</text>
<text x="181" y="124.7">Overflow Line LD-5</text>
<text x="196.7" y="124.7">Overflow Line LD-6</text>
<text x="113.7" y="131.8">Supply line LD-5</text>
<text x="129.4" y="131.8">Supply line LD-6</text>
<text x="181" y="131.8">Overflow Line LD-7</text>
<text x="196.7" y="131.8">Overflow Line LD-8</text>
<text x="113.7" y="139">Supply line LD-7</text>
<text x="129.4" y="139">Supply line LD-8</text>
<text x="146.8" y="139">Overflow Line LD-1</text>
<text x="162.5" y="139">Overflow Line LD-2</text>
<text x="181" y="139">Overflow Line LD-9</text>
<text x="112.6" y="152.9">UG Tank-1 LD-1</text>
<text x="129" y="152.9">INT. Tank LD</text>
<text x="144.8" y="152.9">Day Tank-1 LD-1</text>
<text x="165.9" y="152.9">INT-Day LD-1</text>
<text x="112.6" y="160.1">UG Tank-1 LD-2</text>
<text x="129.1" y="160">Day Tank-2 LD-2</text>
<text x="144.8" y="160">Day Tank-3 LD-3</text>
<text x="165.9" y="160">INT-Day LD-2</text>
<text x="112.6" y="167.2">UG Tank-2 LD-1</text>
<text x="129.1" y="167.2">Day Tank-4 LD-4</text>
<text x="145.2" y="167.2">Day Tank-5 LD-5</text>
<text x="165.9" y="167.2">INT-Day LD-3</text>
<text x="112.6" y="174.4">UG Tank-2 LD-2</text>
<text x="129.1" y="174.4">Day Tank-6 LD-6</text>
<text x="144.3" y="174.4">Over Flow Tank LD</text>
</g>
<g font-size="1.2">
<text x="196.7" y="139">Overflow Line LD-10</text>
<text x="197.6" y="160">Day-Over Flow LD-1</text>
<text x="197.6" y="167.2">Day-Over Flow LD-2</text>
<text x="197.6" y="174.4">Day-Over Flow LD-3</text>
</g>
</svg>
